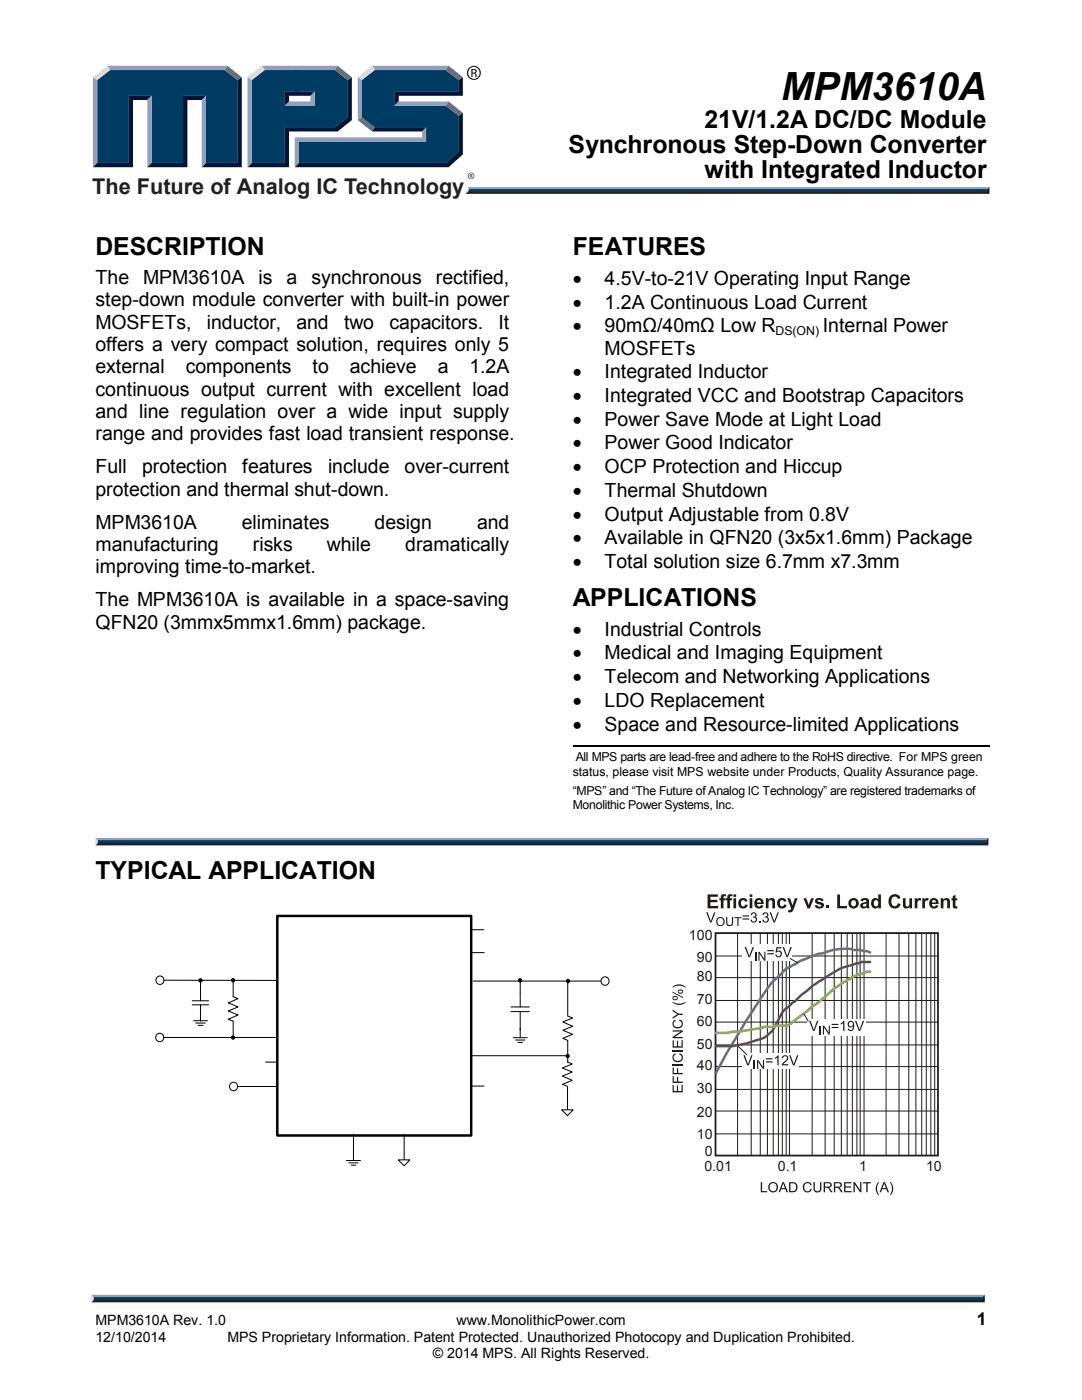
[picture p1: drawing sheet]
<svg xmlns="http://www.w3.org/2000/svg" width="216mm" height="279mm" viewBox="0 0 216 279" stroke-linecap="round" stroke-linejoin="round" font-family="sans-serif">
<path d="M18.7 259.2h177.4l.4 .7h-178.3z" fill="#231f20"/>
<path d="M18.3 258.4h178.2l-.4 .8h-177.4z" fill="#94a0b9"/>
<path d="M196.5 258.4v1.5l-.4-.4v-.6z" fill="#001339"/>
<path d="M18.7 258.9h177.4v.6h-177.4z" fill="#003b63"/>
<g fill="#dcddde">
<path d="M18.2 258.4l.5 .5v.5l-.5 .5z"/>
<path d="M93.4 37.3h.6l-.5 1.4h-.6z"/>
</g>
<path d="M93.4 37.3h104l-.4 .7h-103.3z" fill="#94a0b9"/>
<path d="M92.9 38.7l.8-.7h103.3l.4 .7z" fill="#231f20"/>
<path d="M197 37.8l.4-.5v1.4l-.4-.4z" fill="#001339"/>
<path d="M93.6 37.8h103.4v.5h-103.6z" fill="#003b63"/>
<path d="M56.8 21.1l.9-.8h4.2l.9 .8z" fill="#94a0b9"/>
<g fill="#003b63">
<path d="M19.4 16l2.6-2h22.8l2.6 2v16.5h-6.3v-13.4h-4.6v13.4h-6.3v-13.4h-4.5v13.4h-6.3z"/>
<path d="M50.2 16l2.6-2h6.9v4.3h-2.9v2.8h6v-2.8h-4v-4.3h8l2.6 2v7.4l-2.6 2h-10v7.1h-6.6z"/>
<path d="M59.6 28.2h25.4v-2.8h-10.3l-2.6-2v-7.4l2.6-2h14.2l2.6 2v2.3h-12.8v2.8h10.2l2.6 2v7.1l-2.6 2.3h-29.3z"/>
</g>
<path d="M74.2 13.1h15.3l-.6 .9h-14.1z" fill="#94a0b9"/>
<path d="M71.4 15.4l2.8-2.3 .6 .9-2.6 2z" fill="#dcddde"/>
<path d="M71.4 15.4l.8 .6v7.4l-.8 .6z" fill="#94a0b9"/>
<path d="M71.4 24l.8-.6 2.6 2-.6 .8z" fill="#547194"/>
<path d="M74.8 25.4h10.3l-.9 .8h-10z" fill="#001339"/>
<g fill="#94a0b9">
<path d="M58.8 27.4h25.4v-1.2l.9-.8v2.8h-25.4z"/>
<path d="M58.8 27.4l.9 .8v4.3l-.9 .9z"/>
</g>
<path d="M78.7 18.3h12.8v-2.3l.9-.6v3.7h-12.8v1.2l-.9 .8z" fill="#001339"/>
<path d="M78.7 21.1l.9-.8h9.9l-.6 .8z" fill="#94a0b9"/>
<path d="M89.5 20.3l2.9 2.2-.9 .6-2.6-2z" fill="#547194"/>
<g fill="#001339">
<path d="M58.8 33.4l.9-.9h29.2l2.6-2.3v-7.1l.9-.6v8.3l-2.9 2.6z"/>
<path d="M56.8 25.4h10l2.6-2v-7.4l.8-.6v8.6l-2.8 2.2h-9.7v7.2h-8.3l.8-.9h6.6z"/>
</g>
<path d="M67.4 13.1l2.8 2.3-.8 .6-2.6-2z" fill="#547194"/>
<path d="M52.2 13.1h15.2l-.6 .9h-14z" fill="#94a0b9"/>
<path d="M49.4 15.4l2.8-2.3 .6 .9-2.6 2z" fill="#dcddde"/>
<g fill="#94a0b9">
<path d="M49.4 15.4l.8 .6v16.5l-.8 .9z"/>
<path d="M61.9 19.1l.9-.8v2.8l-.9-.8z"/>
</g>
<g fill="#001339">
<path d="M56.8 18.3h6l-.9 .8h-4.2v1.2l-.9 .8z"/>
<path d="M47.4 16l.8-.6v18h-8l.9-.9h6.3z"/>
</g>
<path d="M45.4 13.1l2.8 2.3-.8 .6-2.6-2z" fill="#547194"/>
<path d="M21.4 13.1h24l-.6 .9h-22.8z" fill="#94a0b9"/>
<path d="M18.5 15.4l2.9-2.3 .6 .9-2.6 2z" fill="#dcddde"/>
<path d="M18.5 15.4l.9 .6v16.5l-.9 .9z" fill="#94a0b9"/>
<path d="M25.7 19.1h4.5l-.8 .9h-2.9v13.4h-8l.9-.9h6.3z" fill="#001339"/>
<path d="M29.4 20l.8-.9v13.4l-.8 .9z" fill="#94a0b9"/>
<path d="M36.5 19.1h4.6l-.9 .9h-2.8v13.4h-8l.8-.9h6.3z" fill="#001339"/>
<path d="M40.2 20l.9-.9v13.4l-.9 .9z" fill="#94a0b9"/>
<path d="M89.5 13.1l2.9 2.3-.9 .6-2.6-2z" fill="#547194"/>
<g fill="#231f20">
<path d="M93.2 14.5a1.41 1.41 0 0 1 2.8 0 1.41 1.41 0 0 1-2.8 0zM93.4 14.5a1.16 1.16 0 0 0 2.3 0 1.16 1.16 0 0 0-2.3 0zM94 13.8a.78 .78 0 0 1 1.1 .4l-.3 .4 .2 .2 .2 .6h-.3l-.1-.6-.3-.1h-.2v.7h-.3zM94.3 14v.5l.5-.1-.1-.4z"/>
<path d="M93.3 35.1a.66 .66 0 0 1 1.3 0 .66 .66 0 0 1-1.3 0zM93.5 35.1a.54 .54 0 0 0 1 0 .54 .54 0 0 0-1 0zM93.8 34.7l.4 .1-.1 .3 .2 .4-.3-.3-.2 .3zM93.9 34.8v.3l.2-.1v-.1z"/>
</g>
<path d="M114.3 149h83.2" fill="none" stroke="#000" stroke-width=".34"/>
<path d="M19.5 168h177.3l.4 .7h-178.1z" fill="#231f20"/>
<path d="M19.1 167.2h178.1l-.4 .8h-177.3z" fill="#94a0b9"/>
<path d="M197.2 167.2v1.5l-.4-.4v-.6z" fill="#001339"/>
<path d="M19.5 167.7h177.3v.6h-177.3z" fill="#003b63"/>
<path d="M19 167.2l.5 .5v.6l-.5 .4z" fill="#dcddde"/>
<path d="M55.3 182.8h38.7v43.8h-38.7z" fill="none" stroke="#000" stroke-width=".5"/>
<path d="M38.4 199.7h3.2M40 197.3v2.4M94.4 195.8h25.5M38.4 200.5h3.2M38.6 203.7h2.8M39.1 204.2h1.8M39.5 204.6h1M40 200.5v3.3M69.1 231.6h2.8M69.6 232.1h1.9M70.1 232.5h.9M70.5 229.7v1.9" fill="none" stroke="#000" stroke-width=".2"/>
<circle cx="31.9" cy="195.6" r=".83" fill="#fff"/>
<circle cx="31.9" cy="195.6" r=".83" fill="none" stroke="#000" stroke-width=".2"/>
<circle cx="31.9" cy="207" r=".83" fill="#fff"/>
<circle cx="31.9" cy="207" r=".83" fill="none" stroke="#000" stroke-width=".2"/>
<circle cx="120.7" cy="195.8" r=".82" fill="#fff"/>
<g fill="none" stroke="#000" stroke-width=".2">
<path d="M32.7 195.6l22.7 .1M40 195.6v1.7M46.5 195.5v3.4l1 .4-1.9 .9 1.9 .8-1.9 .8 1.9 .8-1.9 .8 .9 .4v3.3M94 190.1h2.6M94 185.5h2.6M103.8 198.2v2.8M113.3 195.9v6.9l1 .4-2 .8 2 .8-2 .8 2 .8-2 .8 1 .4v4.4M32.7 207.1h22.2M47.5 216.8h7.8M53 212h2.3M94 210.7h19.3M101.9 201.9h3.7"/>
<path d="M101.9 201h3.7M102.4 207.1h2.8M102.9 207.6h1.8M103.3 208h1M103.8 201.9v5.2M113.2 211.9l1 .4-2 .8 2 .9-2 .8 2 .8-2 .8 1 .4M70.5 226.4v3.3M80.6 226.4v.4"/>
<circle cx="40" cy="195.7" r=".33"/>
<circle cx="46.5" cy="195.6" r=".33"/>
<circle cx="103.8" cy="195.7" r=".33"/>
<circle cx="113.3" cy="195.8" r=".33"/>
<circle cx="120.7" cy="195.8" r=".82"/>
<circle cx="46.5" cy="207.1" r=".32"/>
<circle cx="113.3" cy="210.7" r=".32"/>
</g>
<g fill="#000">
<circle cx="40" cy="195.7" r=".33"/>
<circle cx="46.5" cy="195.6" r=".33"/>
<circle cx="103.8" cy="195.7" r=".33"/>
<circle cx="113.3" cy="195.8" r=".33"/>
<circle cx="46.5" cy="207.1" r=".32"/>
<circle cx="113.3" cy="210.7" r=".32"/>
</g>
<path d="M79.5 231.5h2.3l-1.2 1.2z" fill="#fff"/>
<path d="M79.5 231.5h2.3l-1.2 1.2zM80.6 226.8v4.7" fill="none" stroke="#000" stroke-width=".2"/>
<path d="M112.1 221.5h2.3l-1.2 1.1z" fill="#fff"/>
<path d="M103.8 196v2.2M113.2 216.8v4.7M112.1 221.5h2.3l-1.2 1.1z" fill="none" stroke="#000" stroke-width=".2"/>
<circle cx="46.6" cy="216.8" r=".82" fill="#fff"/>
<g fill="none" stroke="#000" stroke-width=".2">
<path d="M94 216.7h2.6"/>
<circle cx="46.6" cy="216.8" r=".82"/>
</g>
<g fill="#231916">
<path d="M141.2 178.5h2v.5h-1.5v.6h1.4v.5h-1.4v.7h1.6v.5h-2.1z"/>
<path d="M144 178.6l.2-.1h.7l-.1 .4-.4 .1v.3h.4v.4h-.4v1.6h-.6v-1.6h-.3v-.4h.3z"/>
<path d="M145.3 178.6l.2-.1h.7l-.1 .4-.4 .1v.3h.4v.4h-.4v1.6h-.6v-1.6h-.3v-.4h.3z"/>
<path d="M147.6 179.5a.97 .97 0 0 1 1.6 .4l-.5 .1a.42 .42 0 0 0-.6-.3 .42 .42 0 0 0-.2 .5 .44 .44 0 0 0 .2 .6 .44 .44 0 0 0 .6-.3l.5 .1a1.01 1.01 0 0 1-1.4 .6 1.01 1.01 0 0 1-.4-1.5z"/>
<path d="M152.8 179.3h.5v.3a.72 .72 0 0 1 .9-.4 .72 .72 0 0 1 .4 .8v1.3h-.5v-1.3a.39 .39 0 0 0-.5-.4 .39 .39 0 0 0-.3 .6v1.1h-.5z"/>
<path d="M155.3 179.5a.97 .97 0 0 1 1.6 .4l-.5 .1a.42 .42 0 0 0-.5-.3 .42 .42 0 0 0-.3 .5 .44 .44 0 0 0 .3 .6 .44 .44 0 0 0 .5-.3l.6 .1a1.01 1.01 0 0 1-1.5 .6 1.01 1.01 0 0 1-.3-1.5z"/>
<path d="M157.1 179.3h.6l.4 1.4 .5-1.4h.6l-.8 1.9a.88 .88 0 0 1-1.1 .9l-.1-.5h.4l.3-.3z"/>
<path d="M160.3 179.3h.6l.5 1.3 .5-1.3h.5l-.8 2h-.5z"/>
<path d="M162.8 179.4a1.03 1.03 0 0 1 1.6 .4h-.5a.35 .35 0 0 0-.4-.3 .35 .35 0 0 0-.3 .4h.1a1.06 1.06 0 0 1 1.1 .7 1.01 1.01 0 0 1-.9 .7 1.01 1.01 0 0 1-1-.6l.6-.1a.39 .39 0 0 0 .4 .4 .39 .39 0 0 0 .3-.4 1.09 1.09 0 0 1-1.2-.9z"/>
<path d="M164.9 180.7h.5v.6h-.5z"/>
<path d="M167.1 178.5h.5v2.3h1.4v.5h-1.9z"/>
<path d="M177.6 178.8a1.21 1.21 0 0 1 2.1 .5l-.6 .1a.68 .68 0 0 0-.8-.4 .68 .68 0 0 0-.4 .9 .68 .68 0 0 0 .4 .9 .68 .68 0 0 0 .9-.5l.5 .1a1.27 1.27 0 0 1-1.6 .8 1.27 1.27 0 0 1-.8-1.6z"/>
<path d="M180.2 179.3h.5v.9a.45 .45 0 0 0 0 .5 .45 .45 0 0 0 .6 .1l.1-.3 .1-1.2h.5v2h-.5v-.3a.72 .72 0 0 1-.8 .3 .72 .72 0 0 1-.5-.8z"/>
<path d="M182.5 179.3h.5v.3l.4-.4 .4 .1-.1 .5a.42 .42 0 0 0-.6 0 .42 .42 0 0 0 0 .6v.9h-.6z"/>
<path d="M184 179.3h.5v.3l.4-.4 .4 .1-.1 .5a.42 .42 0 0 0-.6 0 .42 .42 0 0 0 0 .6v.9h-.6z"/>
<path d="M187.7 179.3h.5v.3a.72 .72 0 0 1 .9-.4 .72 .72 0 0 1 .4 .8v1.3h-.5v-1.3a.39 .39 0 0 0-.5-.4 .39 .39 0 0 0-.2 .6l-.1 1.1h-.5z"/>
<path d="M190.1 178.9l.5-.3v.7h.4v.4h-.4v1l.1 .2 .3-.1 .1 .4a.6 .6 0 0 1-.8 .1 .6 .6 0 0 1-.2-.7v-.9h-.2v-.4h.2z"/>
<path d="M140.9 182.1h.3l.6 1.8 .7-1.8h.3l-.8 2h-.3z"/>
<path d="M144.9 183h.2v1.1a.47 .47 0 0 0 .5 .5 .47 .47 0 0 0 .5-.5v-1.1h.2v1.1a.7 .7 0 0 1-.7 .7 .7 .7 0 0 1-.7-.7z"/>
<path d="M146.5 183h1.4v.2h-.5v1.6h-.3v-1.6h-.6z"/>
<path d="M150 182.2a.54 .54 0 0 1 .8 0 .54 .54 0 0 1-.1 .8 .63 .63 0 0 1 0 1.1 .63 .63 0 0 1-.9-.5l.2-.1a.41 .41 0 0 0 .5 .4 .41 .41 0 0 0 .3-.5 .41 .41 0 0 0-.6-.3l.1-.2a.35 .35 0 0 0 .4-.3 .35 .35 0 0 0-.3-.4 .35 .35 0 0 0-.4 .4h-.2z"/>
<path d="M151.5 183.8h.2v.3h-.2z"/>
<path d="M152.3 182.2a.54 .54 0 0 1 .9 0 .54 .54 0 0 1-.1 .8 .63 .63 0 0 1 0 1.1 .63 .63 0 0 1-1-.5l.3-.1a.41 .41 0 0 0 .4 .4 .41 .41 0 0 0 .4-.5 .41 .41 0 0 0-.6-.3v-.2a.35 .35 0 0 0 .5-.3 .35 .35 0 0 0-.4-.4 .35 .35 0 0 0-.3 .4h-.3z"/>
<path d="M153.6 182.1h.3l.6 1.8 .6-1.8h.3l-.8 2h-.2z"/>
<path d="M146.4 178.5h.5v.5h-.5zM146.4 179.3h.5v2h-.5z"/>
<path d="M149.6 178.5h.5v.5h-.5zM149.6 179.3h.5v2h-.5z"/>
<path d="M150.8 179.5a.96 .96 0 0 1 1.1-.2 .96 .96 0 0 1 .5 1.1h-1.3a.4 .4 0 0 0 .2 .5 .4 .4 0 0 0 .5-.3l.6 .1a1.01 1.01 0 0 1-1.5 .5 1.01 1.01 0 0 1-.3-1.5zM151.2 179.8l-.1 .3h.8l-.3-.4z"/>
<path d="M169.3 180.3a1.05 1.05 0 0 1 2.1 0 1.05 1.05 0 0 1-2.1 0zM170 179.8a.56 .56 0 0 0-.1 .8 .56 .56 0 0 0 .9 0 .56 .56 0 0 0-.1-.7 .56 .56 0 0 0-.7-.1z"/>
<path d="M171.9 179.5a.88 .88 0 0 1 .9-.3 .88 .88 0 0 1 .6 .8l.1 1.3h-.5l-.1-.2a.65 .65 0 0 1-1 .1 .65 .65 0 0 1 .2-1l.8-.2a.36 .36 0 0 0-.3-.4 .36 .36 0 0 0-.4 .3l-.5-.1zM172.3 180.5a.35 .35 0 0 0 .3 .5 .35 .35 0 0 0 .3-.6v-.1z"/>
<path d="M174.1 179.5l.6-.3 .5 .3v-1h.6v2.8h-.5v-.3a.83 .83 0 0 1-1 .2 .83 .83 0 0 1-.5-.9zM174.5 179.8a.63 .63 0 0 0-.2 .7 .63 .63 0 0 0 .7 .4 .65 .65 0 0 0 .3-.8 .65 .65 0 0 0-.7-.4z"/>
<path d="M185.7 179.5a.96 .96 0 0 1 1.1-.2 .96 .96 0 0 1 .5 1.1h-1.3a.4 .4 0 0 0 .2 .5 .4 .4 0 0 0 .5-.3l.6 .1a1.01 1.01 0 0 1-1.5 .5 1.01 1.01 0 0 1-.3-1.5zM186.1 179.8l-.1 .3h.8l-.3-.4z"/>
<path d="M142.9 183.9a.9 .9 0 0 1 1.8 0 .9 .9 0 0 1-1.8 0zM143.3 183.4a.67 .67 0 0 0 0 1 .67 .67 0 0 0 1-.1 .67 .67 0 0 0-.1-.9 .67 .67 0 0 0-.9 0z"/>
<path d="M148.1 182.7h1.4v.2h-1.4zM148.1 183.3h1.4v.2h-1.4z"/>
</g>
<path d="M142.8 186.2h44.4v44.4h-44.4z" fill="none" stroke="#231916" stroke-width=".35"/>
<g fill="#231916">
<path d="M151.8 235.9h.3v1.8h1v.2h-1.3z"/>
<path d="M160.5 236.1a.88 .88 0 0 1 1.4 .4h-.2a.69 .69 0 0 0-1-.3 .69 .69 0 0 0-.2 1 .61 .61 0 0 0 .6 .5 .61 .61 0 0 0 .6-.5l.3 .1a.95 .95 0 0 1-1.3 .6 .95 .95 0 0 1-.4-1.4z"/>
<path d="M162.3 235.9h.3v1.2a.54 .54 0 0 0 .5 .6 .54 .54 0 0 0 .5-.6v-1.2h.3v1.2a.8 .8 0 0 1-.8 .9 .8 .8 0 0 1-.8-.9z"/>
<path d="M168.4 235.9h1.5v.3h-1.2v.6h1.1v.2h-1.1v.7h1.2v.2h-1.5z"/>
<path d="M170.3 235.9h.3l1 1.6v-1.6h.3v2h-.3l-1-1.5v1.5h-.3z"/>
<path d="M172.2 235.9h1.6v.3h-.7v1.7h-.2v-1.7h-.7z"/>
<path d="M175.2 235.9h.2l-.2 .3a2.3 2.3 0 0 0 .2 2.3h-.2a2.04 2.04 0 0 1 0-2.6z"/>
<path d="M177.6 235.9h.1a2.04 2.04 0 0 1 0 2.6h-.1a2.34 2.34 0 0 0 0-2.6z"/>
<path d="M134.2 216.5h.3v1.2h.6v-1.1h.2v1.1h.7v-1.2h.2v1.5h-2z"/>
<path d="M134.2 214.8h.3v1.1h.6v-1h.2v1h.9v.2h-2z"/>
<path d="M134.2 213h.3v1.1h.6v-.9h.2v.9h.9v.3h-2z"/>
<path d="M153.3 237a1.01 1.01 0 0 1 2 0 1.01 1.01 0 0 1-2 0zM153.8 236.3a.78 .78 0 0 0-.1 1.1 .78 .78 0 0 0 1.1 .1 .79 .79 0 0 0 0-1 .79 .79 0 0 0-1-.2z"/>
<path d="M156.1 235.9h.3l.8 2h-.3l-.2-.6h-.8l-.3 .6h-.2zM156.3 236.1l-.4 1h.7z"/>
<path d="M157.5 235.9h.7a1.01 1.01 0 0 1 .9 1 1.01 1.01 0 0 1-.9 1h-.7zM157.7 236.2v1.5h.5a.77 .77 0 0 0 .7-.8 .77 .77 0 0 0-.8-.7z"/>
<path d="M164.4 235.9h.8a.56 .56 0 0 1 .8 .5 .56 .56 0 0 1-.6 .6l.7 .9h-.3l-.5-.7-.4-.2h-.3v.9h-.2zM164.6 236.1v.7h.6a.35 .35 0 0 0 .5-.3 .35 .35 0 0 0-.4-.4z"/>
<path d="M166.4 235.9h.9a.56 .56 0 0 1 .7 .5 .56 .56 0 0 1-.6 .6l.8 .9h-.4l-.5-.7-.3-.2h-.3v.9h-.3zM166.7 236.1v.7h.5a.35 .35 0 0 0 .5-.3 .35 .35 0 0 0-.4-.4z"/>
<path d="M176.3 235.9h.3l.8 2h-.3l-.2-.6h-.9l-.2 .6h-.3zM176.4 236.1l-.3 1h.7z"/>
</g>
<path d="M134.2 212.5h2" fill="none" stroke="#231916" stroke-width=".27"/>
<path d="M134.4 210.4l.4-.2v.3a.69 .69 0 0 0-.3 1 .69 .69 0 0 0 1 .2 .61 .61 0 0 0 .5-.6 .61 .61 0 0 0-.5-.6l.1-.3a.95 .95 0 0 1 .6 1.3 .95 .95 0 0 1-1.4 .4 .92 .92 0 0 1-.4-1.5z" fill="#231916"/>
<path d="M134.2 209.7h2" fill="none" stroke="#231916" stroke-width=".27"/>
<g fill="#231916">
<path d="M134.2 207.6h.3v1.2h.6v-1.1h.2v1.1h.7v-1.2h.2v1.5h-2z"/>
<path d="M134.2 205.6h2v.3l-1.6 1.1h1.6v.2h-2v-.3l1.6-1h-1.6z"/>
<path d="M134.4 203.7l.4-.2v.3a.69 .69 0 0 0-.3 .9 .69 .69 0 0 0 1 .2 .61 .61 0 0 0 .5-.6 .61 .61 0 0 0-.5-.6l.1-.2a.95 .95 0 0 1 .6 1.3 .95 .95 0 0 1-1.4 .4 .92 .92 0 0 1-.4-1.5z"/>
<path d="M134.2 201.5l1.2 .8h.8v.3h-.8l-1.2 .7v-.3l1-.6-1-.6z"/>
<path d="M134.2 199.9l.3 .2a2.3 2.3 0 0 0 2.3-.2v.2a2.04 2.04 0 0 1-2.6 0z"/>
<path d="M134.2 196.9a2.04 2.04 0 0 1 2.6 0v.2a2.34 2.34 0 0 0-2.6 0z"/>
<path d="M134.2 197.9l2.1 1.1v.2l-2.1-1.1zM134.3 198.9a.49 .49 0 0 1 .8-.1 .49 .49 0 0 1-.1 .8 .49 .49 0 0 1-.6-.1 .49 .49 0 0 1-.1-.6zM134.4 199v.1a.32 .32 0 0 0 .3 .3 .32 .32 0 0 0 .3-.4zM135.4 197.6a.49 .49 0 0 1 .7-.1 .49 .49 0 0 1 0 .8 .49 .49 0 0 1-.7-.1 .49 .49 0 0 1 0-.6zM135.5 197.7l-.1 .1a.32 .32 0 0 0 .4 .3 .32 .32 0 0 0 .3-.4z"/>
</g>
<g fill="none" stroke="#231916" stroke-width=".2">
<path d="M142.8 199.7h44.4M142.8 195.1h44.4M142.8 190.8h44.4M147.2 186.2v44.4M149.9 186.2v44.4M151.7 186.2v44.4M153.1 186.2v44.4M154.3 186.2v44.4M155.3 186.2v44.4M156.1 186.2v44.4M156.9 186.2v44.4M157.5 186.2v44.4"/>
<path d="M162.1 186.2v44.4M164.6 186.2v44.4M166.5 186.2v44.4M167.9 186.2v44.4M169 186.2v44.4M170.1 186.2v44.4M171 186.2v44.4M171.6 186.2v44.4M172.4 186.2v44.4M176.8 186.2v44.4M179.4 186.2v44.4M181.3 186.2v44.4"/>
<path d="M182.8 186.2v44.4M183.9 186.2v44.4M184.8 186.2v44.4M185.7 186.2v44.4M186.5 186.2v44.4M142.8 217.4h44.4M142.8 212.9h44.4M142.8 208.5h44.4M142.8 204h44.4M142.8 226.3h44.4M142.8 221.7h44.4"/>
</g>
<path d="M173.6 190.1l-1.8-.5h-1.5a9.6 9.6 0 0 0-6.3 .7h-.5l-2 .7a27.1 27.1 0 0 0-5 2.7l-.4 .4a15.9 15.9 0 0 0-4.3 5.1l-3.1 4.8-3.7 6.2-2.1 3.9" fill="none" stroke="#636791" stroke-width=".5"/>
<path d="M173.6 192h-1.8l-.3 .2h-.5l-3.1 1a37.9 37.9 0 0 0-9.3 6.7l-.6 .2-.9 1a3.4 3.4 0 0 0-1.5 1.9l-.7 1.2a5.4 5.4 0 0 1-3.1 3.1 22.3 22.3 0 0 1-8.9 1.5" fill="none" stroke="#8a3965" stroke-width=".5"/>
<path d="M173.6 193.9h-.5a18.9 18.9 0 0 0-8.5 5l-6.2 4.8a2.61 2.61 0 0 1-2.3 1h-1.2l-.7 .2h-1.7a33 33 0 0 1-6.4 1l-1.1 .2h-2.1" fill="none" stroke="#8cb941" stroke-width=".5"/>
<g fill="#fff">
<path d="M161.1 203.5h11.8v3.2h-11.8z"/>
<path d="M148 210.3h11.4v3.1h-11.4z"/>
<path d="M148.1 188.5h10v3.3h-10z"/>
</g>
<g fill="#231916">
<path d="M148.6 189h.3l.6 1.8 .7-1.8h.2l-.8 2h-.2z"/>
<path d="M150.7 190h.2v1.7h-.2z"/>
<path d="M151.3 190h.3l.9 1.4v-1.4h.2v1.7h-.2l-.9-1.4v1.4h-.3z"/>
<path d="M154.9 189h1v.3h-.8l-.1 .5a.67 .67 0 0 1 1 .3 .67 .67 0 0 1-.5 .9 .67 .67 0 0 1-.8-.5h.3a.44 .44 0 0 0 .6 .2 .44 .44 0 0 0 .1-.7 .44 .44 0 0 0-.7 0l-.3 .1z"/>
<path d="M156.2 189h.2l.7 1.8 .6-1.8h.3l-.8 2h-.3z"/>
<path d="M148.3 210.6h.3l.6 1.8 .7-1.8h.3l-.8 2h-.3z"/>
<path d="M150.4 211.6h.3v1.7h-.3z"/>
<path d="M151.1 211.6h.2l.9 1.3v-1.3h.3v1.7h-.3l-.9-1.4v1.4h-.2z"/>
<path d="M154.6 211.1l.8-.5v2h-.3v-1.6l-.5 .3z"/>
<path d="M156.2 210.7a.66 .66 0 0 1 1 .2 .66 .66 0 0 1-.3 1l-.6 .5h1v.2h-1.3l.2-.5a1.1 1.1 0 0 0 .7-1.2l-.4-.1-.2 .4h-.3z"/>
<path d="M157.5 210.6h.2l.7 1.8 .6-1.8h.3l-.8 2h-.3z"/>
<path d="M161.5 203.7h.2l.7 1.8 .6-1.8h.3l-.8 2h-.3z"/>
<path d="M163.6 204.7h.2v1.8h-.2z"/>
<path d="M164.2 204.7h.2l1 1.4v-1.4h.2v1.8h-.2l-1-1.4v1.4h-.2z"/>
<path d="M167.7 204.2l.8-.5v2h-.3v-1.5l-.5 .3z"/>
<path d="M170.6 203.7h.3l.6 1.8 .7-1.8h.2l-.8 2h-.2z"/>
<path d="M153.1 189.6h1.3v.2h-1.3zM153.1 190.2h1.3v.3h-1.3z"/>
<path d="M152.8 211.2h1.4v.2h-1.4zM152.8 211.8h1.4v.2h-1.4z"/>
<path d="M165.9 204.3h1.4v.3h-1.4zM165.9 204.9h1.4v.3h-1.4z"/>
<path d="M169.3 203.9a.72 .72 0 0 1 .9 0 .72 .72 0 0 1 .3 .8 .74 .74 0 0 1-.3 .9 .74 .74 0 0 1-1-.1v-.2h.2a.42 .42 0 0 0 .5 .2 .42 .42 0 0 0 .3-.5v-.2a.64 .64 0 0 1-.9 .1 .64 .64 0 0 1 0-1zM169.3 204.4a.45 .45 0 0 0 .9 0 .45 .45 0 0 0-.9 0z"/>
</g>
<path d="M157.7 191.3l1.4 .8M147.3 208.8l1.7 1.7M160.4 202.4l.8 1.3" fill="none" stroke="#231916" stroke-width=".2"/>
<text font-size="7.7" x="155.9" y="19.9">MPM3610A</text>
<g font-size="5">
<text x="140.6" y="25.6">21V/1.2A DC/DC Module</text>
<text x="113.5" y="30.5">Synchronous Step-Down Converter</text>
<text x="140.6" y="35.4">with Integrated Inductor</text>
<text x="19" y="50.9">DESCRIPTION</text>
<text x="114.3" y="50.9">FEATURES</text>
<text x="114.3" y="120.9">APPLICATIONS</text>
<text x="19.1" y="175.5">TYPICAL APPLICATION</text>
</g>
<text font-size="4.3" fill="#231f20" x="18.4" y="38.6">The Future of Analog IC Technology</text>
<g font-size="3.9">
<text x="19" y="56.6">The</text>
<text x="28.6" y="56.6">MPM3610A</text>
<text x="51.6" y="56.6">is</text>
<text x="57.2" y="56.6">a</text>
<text x="62.2" y="56.6">synchronous</text>
<text x="87" y="56.6">rectified,</text>
<text x="114.3" y="56.9">•</text>
<text x="120.7" y="56.9">4.5V-to-21V Operating Input Range</text>
<text x="19" y="61.1">step-down module converter with built-in power</text>
<text x="19" y="65.6">MOSFETs,</text>
<text x="41.3" y="65.6">inductor,</text>
<text x="59.2" y="65.6">and</text>
<text x="68.6" y="65.6">two</text>
<text x="77.7" y="65.6">capacitors.</text>
<text x="99.4" y="65.6">It</text>
<text x="114.3" y="61.6">•</text>
<text x="120.7" y="61.6">1.2A Continuous Load Current</text>
<text x="19" y="70.1">offers a very compact solution, requires only 5</text>
<text x="114.3" y="66.3">•</text>
<text x="120.7" y="70.8">MOSFETs</text>
<text x="120.7" y="66.3">90mΩ/40mΩ Low R</text>
<text x="164.2" y="66.3">Internal Power</text>
<text x="19" y="74.5">external</text>
<text x="37" y="74.5">components</text>
<text x="62.4" y="74.5">to</text>
<text x="69.8" y="74.5">achieve</text>
<text x="87.3" y="74.5">a</text>
<text x="93.7" y="74.5">1.2A</text>
<text x="114.3" y="75.5">•</text>
<text x="120.7" y="75.5">Integrated Inductor</text>
<text x="19" y="79">continuous output current with excellent load</text>
<text x="19" y="83.4">and line regulation over a wide input supply</text>
<text x="114.3" y="80.3">•</text>
<text x="120.7" y="80.3">Integrated VCC and Bootstrap Capacitors</text>
<text x="19" y="87.9">range and provides fast load transient response.</text>
<text x="114.3" y="85">•</text>
<text x="114.3" y="89.7">•</text>
<text x="120.7" y="85">Power Save Mode at Light Load</text>
<text x="120.7" y="89.7">Power Good Indicator</text>
<text x="19" y="94.5">Full</text>
<text x="28.3" y="94.5">protection</text>
<text x="48.4" y="94.5">features</text>
<text x="65.5" y="94.5">include</text>
<text x="80.7" y="94.5">over-current</text>
<text x="114.3" y="94.4">•</text>
<text x="120.7" y="94.4">OCP Protection and Hiccup</text>
<text x="19" y="98.9">protection and thermal shut-down.</text>
<text x="114.3" y="99.1">•</text>
<text x="120.7" y="99.1">Thermal Shutdown</text>
<text x="19" y="105.5">MPM3610A</text>
<text x="48.3" y="105.5">eliminates</text>
<text x="74.8" y="105.5">design</text>
<text x="95.2" y="105.5">and</text>
<text x="114.3" y="103.9">•</text>
<text x="120.7" y="103.9">Output Adjustable from 0.8V</text>
<text x="19" y="110">manufacturing</text>
<text x="50.5" y="110">risks</text>
<text x="65.2" y="110">while</text>
<text x="80.9" y="110">dramatically</text>
<text x="114.3" y="108.6">•</text>
<text x="114.3" y="113.3">•</text>
<text x="120.7" y="108.6">Available in QFN20 (3x5x1.6mm) Package</text>
<text x="120.7" y="113.3">Total solution size 6.7mm x7.3mm</text>
<text x="19" y="114.4">improving time-to-market.</text>
<text x="19" y="121">The MPM3610A is available in a space-saving</text>
<text x="19" y="125.5">QFN20 (3mmx5mmx1.6mm) package.</text>
<text x="114.3" y="126.9">•</text>
<text x="114.3" y="131.6">•</text>
<text x="120.7" y="126.9">Industrial Controls</text>
<text x="120.7" y="131.6">Medical and Imaging Equipment</text>
<text x="114.3" y="136.4">•</text>
<text x="120.7" y="136.4">Telecom and Networking Applications</text>
<text x="114.3" y="141.1">•</text>
<text x="120.7" y="141.1">LDO Replacement</text>
<text x="114.3" y="145.8">•</text>
<text x="120.7" y="145.8">Space and Resource-limited Applications</text>
</g>
<text font-size="3.5" x="194.9" y="264.5">1</text>
<g font-size="2.8" fill="#231916">
<text x="137.5" y="187.7">100</text>
<text x="139" y="191.9">90</text>
<text x="139" y="195.9">80</text>
<text x="139" y="200.4">70</text>
<text x="139" y="209.3">50</text>
<text x="139" y="204.7">60</text>
<text x="139" y="213.6">40</text>
<text x="139" y="218.2">30</text>
<text x="139" y="227.4">10</text>
<text x="139" y="222.8">20</text>
<text x="140.6" y="233.7">0.01</text>
<text x="140.6" y="230.7">0</text>
<text x="155.2" y="233.7">0.1</text>
<text x="171.5" y="233.7">1</text>
<text x="184.8" y="233.7">10</text>
</g>
<g font-size="2.8">
<text x="19" y="267.9">12/10/2014</text>
<text x="19" y="264.5">MPM3610A Rev. 1.0</text>
<text x="45.4" y="267.9">MPS Proprietary Information. Patent Protected. Unauthorized Photocopy and Duplication Prohibited.</text>
<text x="91.1" y="264.5">www.MonolithicPower.com</text>
<text x="86.4" y="271.1">© 2014 MPS. All Rights Reserved.</text>
</g>
<g font-size="2.5">
<text x="154.7" y="66.9">DS(ON)</text>
<text x="114.3" y="154.8">status, please visit MPS website under Products, Quality Assurance page.</text>
<text x="114.9" y="151.9">All MPS parts are lead-free and adhere to the RoHS directive. For MPS green</text>
<text x="114.3" y="158.7">“MPS” and “The Future of Analog IC Technology” are registered trademarks of</text>
<text x="114.3" y="161.5">Monolithic Power Systems, Inc.</text>
</g>
</svg>
